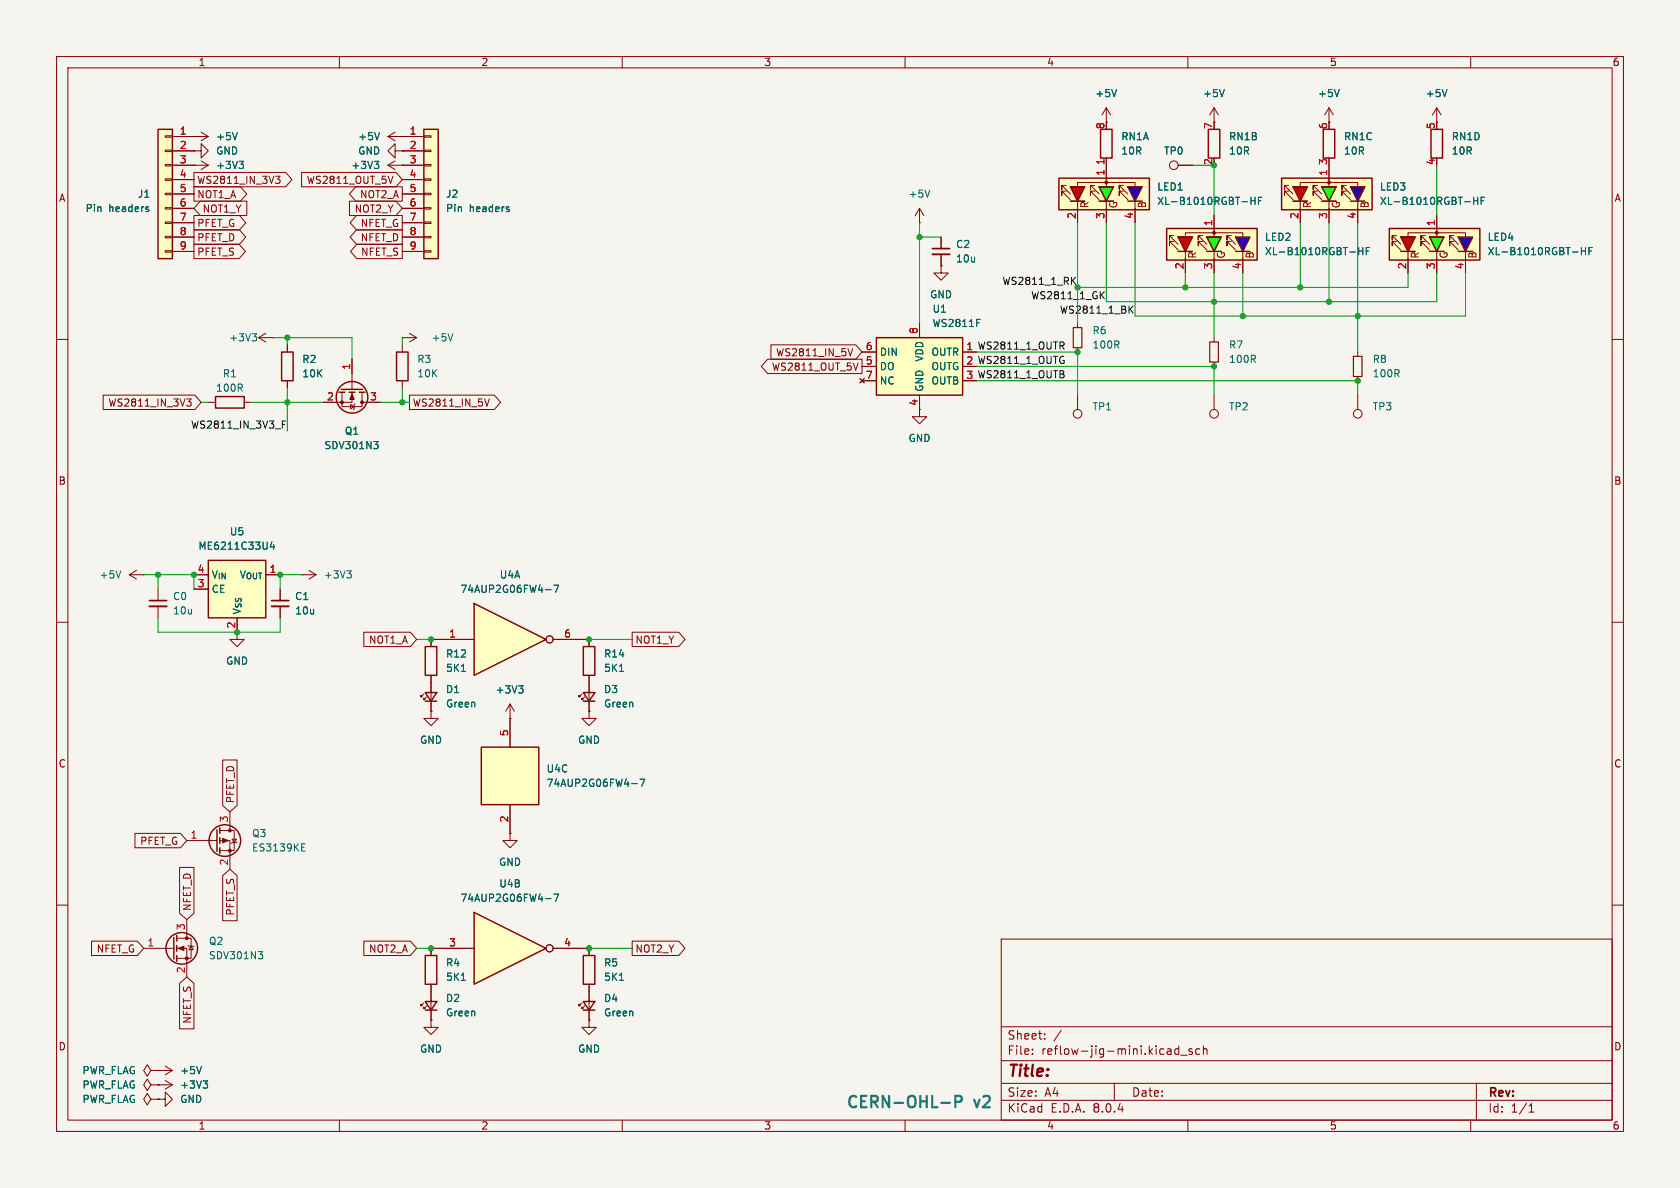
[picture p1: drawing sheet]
<svg xmlns="http://www.w3.org/2000/svg" width="297mm" height="210mm" viewBox="0 0 297 210" stroke-linecap="round" stroke-linejoin="round" font-family="sans-serif">
<path d="M0 0h297v210h-297z" fill="#f5f4ef" stroke="#f5f4ef" stroke-width=".18"/>
<g fill="none" stroke="#840000" stroke-width=".18">
<path d="M10 10h277v190h-277zM12 12h273v186h-273zM60 10v2M110 10v2M160 10v2M210 10v2M260 10v2M10 60h2M285 60h2M10 110h2M285 110h2M10 160h2"/>
<path d="M90.2 147.3v1.3h1.2l-1.2 1.3-1.3-1.3h1.3M90.2 147.3h.1M285 160h2M76.2 167.6v1.3M76.2 174v1.3M177 166h108v32h-108zM60 198v2M110 198v2M160 198v2M177 194.5h108M177 191.5h108M177 187.5h108"/>
<path d="M177 181.5h108M182.5 186.3v.1M182.5 185.5v.1M184.7 183.6v.1M184.7 182.8v.1M187.6 182.1l-1.3 2M197 191.5v3M208.4 184.9v1.5M208.4 185.5l-.4-.1-.3 .3v.4l.1 .2h.6M208.7 186.5h1.2M210 198v2M210.7 185.5l-.3-.1-.2 .2v.2l.5 .2v.3h-.5"/>
<path d="M212.1 185.5l-.4-.1-.3 .3v.4l.1 .2h.6M212.7 185.5l.3-.1 .3 .1 .1 .9M212.7 184.9v1.5M260 198v2M261 191.5v6.5M270.3 196.6h.9M270.3 195.5l.4-.4v1.5"/>
</g>
<path d="M75.2 168.9h2v5.1h-2z" fill="none" stroke="#840000" stroke-width=".25"/>
<path d="M81.6 173.3h.7" fill="none" stroke="#006464" stroke-width=".18"/>
<path d="M83.8 161.3l12.7 6.3-12.7 6.4z" fill="#ffffc2"/>
<path d="M83.8 161.3l12.7 6.3-12.7 6.4z" fill="none" stroke="#840000" stroke-width=".25"/>
<g fill="none" stroke="#840000" stroke-width=".18">
<path d="M76.2 167.6h7.6M97.8 167.6h6.3"/>
<circle cx="97.2" cy="167.6" r=".63"/>
</g>
<path d="M96.5 158.8h.9M97.9 158.1h.9l-.6 1.2" fill="none" stroke="#006464" stroke-width=".18"/>
<path d="M85.1 132.1h10.1v10.1h-10.1z" fill="#ffffc2"/>
<path d="M103.1 114.3h2.1v5.1h-2.1zM85.1 132.1h10.1v10.1h-10.1z" fill="none" stroke="#840000" stroke-width=".25"/>
<path d="M104.1 113v1.3M104.1 119.4v1.3M90.2 127v5.1M90.2 142.2v5.1" fill="none" stroke="#840000" stroke-width=".18"/>
<path d="M109.5 118.7h.7M111.7 138.5h1M113.1 137.7h.9l-.6 1.3" fill="none" stroke="#006464" stroke-width=".18"/>
<path d="M83.8 106.7l12.7 6.3-12.7 6.4z" fill="#ffffc2"/>
<g fill="none" stroke="#840000" stroke-width=".25">
<path d="M38.1 70.1h5.1v2h-5.1zM49.8 62.2h2v5.1h-2zM59.9 69.3h1.1M60.3 68.8h3.8M61.7 69.3h1M63.5 69.3h1M70.1 62.2h2v5.1h-2zM75.2 114.3h2v5.1h-2zM83.8 106.7l12.7 6.3-12.7 6.4zM75.2 122.4h2l-1 1.6zM75.2 124h2M103.1 122.4h2.1l-1.1 1.6z"/>
<path d="M103.1 124h2.1M75.2 177h2l-1 1.6zM75.2 178.6h2"/>
<circle cx="62.2" cy="70.2" r="2.79"/>
</g>
<g fill="none" stroke="#840000" stroke-width=".18">
<path d="M36.8 71.1h1.3M43.2 71.1h1.2M50.8 61v1.2M50.8 67.3v1.3M60.5 69.3v2.6h3.5v-2.6M62 71.5l.6 .4-.6 .4zM62.2 69.3v1.8h-5.1M62.2 63.5v5.3M62.7 71.4l-.1 .1v.8l-.1 .1M64 71.1h3.3M71.1 61v1.2M71.1 67.3v1.3"/>
<path d="M162.6 72.4v1.3h1.2l-1.2 1.2-1.3-1.2h1.3M22.9 101.6l1.2 .8M22.9 101.6h2.5M24.1 100.8l-1.2 .8M25.4 101.6h.1M27.9 104.1v2.1M27.9 107.2v2M76.2 119.4v6.3M83.8 113h-7.6v1.3M97.8 113h6.3M74.9 122.7l-.5 .5v-.3v.3h.3M75.4 123.2l-.5 .5v-.3v.3h.3"/>
<path d="M76.2 125.7v1.3h1.3l-1.3 1.3-1.3-1.3h1.3M76.2 125.7h.1M90.2 127h.1M90.2 124.5l-.8 1.2M90.2 124.5v2.5M90.2 124.5l.7 1.2M102.9 122.7l-.5 .5v-.3v.3h.2M103.4 123.2l-.5 .5v-.3v.3h.2M104.1 125.7v1.3h1.3l-1.3 1.3-1.2-1.3h1.2M104.1 125.7h.1M104.1 120.7v5M74.9 177.3l-.5 .5v-.3v.3h.3"/>
<path d="M75.4 177.8l-.5 .5v-.2v.2h.3M76.2 175.3v5M26.7 191.8l-.7-1-.6 1 .6 1 .7-1h1.2M27.9 194.3h1.3v-1.3l1.3 1.3-1.3 1.3v-1.3M27.9 194.3h.1M27.9 191.8h.1"/>
<circle cx="97.2" cy="113" r=".63"/>
</g>
<path d="M66.1 78h.8l-.5 .5M66.6 78.5l.3 .3v.3l-.3 .2M21.4 100.9l-.5 1.3M81.6 118.7h.7M96.5 104.2h.9M97.9 103.4h.9l-.6 1.3M91.7 121.2h.8l-.5 .5M92.2 121.7l.3 .3v.3l-.3 .2" fill="none" stroke="#006464" stroke-width=".18"/>
<path d="M26.4 107.2h3.1" fill="none" stroke="#840000" stroke-width=".33"/>
<path d="M26.4 106.2h3.1" fill="none" stroke="#840000" stroke-width=".3"/>
<g fill="#840000" stroke="#840000" stroke-width=".18">
<path d="M62.2 69.6l.4 1h-.8z"/>
<circle cx="60.5" cy="71.1" r=".25"/>
<circle cx="64" cy="71.1" r=".25"/>
</g>
<path d="M154.9 59.7h15.3v10.2h-15.3z" fill="#ffffc2"/>
<path d="M154.9 59.7h15.3v10.2h-15.3z" fill="none" stroke="#840000" stroke-width=".25"/>
<g fill="none" stroke="#840000" stroke-width=".18">
<path d="M162.6 57.2v2.5M214.6 59.7v.8M152 66.9l.8 .8M152.4 62.2h2.5M152.4 67.3h2.5M152.4 64.8h2.5M152.8 66.9l-.8 .8M162.6 69.9v2.5M170.2 62.2h2.5M170.2 67.3h2.5M214.6 64v.8M214.6 69.9v2.5"/>
<circle cx="214.6" cy="73.2" r=".76"/>
</g>
<path d="M172.7 56.5h.6" fill="none" stroke="#006464" stroke-width=".18"/>
<path d="M213.9 60.5h1.5v3.5h-1.5z" fill="none" stroke="#840000" stroke-width=".2"/>
<path d="M187.2 31.5h16v5.6h-16z" fill="#ffffc2"/>
<path d="M199.4 33h2.5l-1.2 2.6z" fill="#00f"/>
<path d="M194.3 33h2.5l-1.2 2.6z" fill="#0f0"/>
<path d="M189.2 33h2.6l-1.3 2.6z" fill="#f00"/>
<g fill="none" stroke="#840000" stroke-width=".25">
<path d="M187.2 31.5h16v5.6h-16zM189.2 33h2.6l-1.3 2.6zM189.2 35.6h2.6M194.3 33h2.5l-1.2 2.6zM194.3 35.6h2.5M194.6 22.9h2v5h-2zM199.4 33h2.5l-1.2 2.6zM199.4 35.6h2.5M213.6 22.9h2v5h-2zM38.4 146.7v3.8M38.9 146.3v1M38.9 148.1v1"/>
<path d="M38.9 149.9v1M30.7 165.7v3.8M31.2 165.4v1M31.2 167.1v1M31.2 168.9v1M103.1 168.9h2.1v5.1h-2.1zM103.1 177h2.1l-1.1 1.6zM103.1 178.6h2.1"/>
<circle cx="39.8" cy="148.6" r="2.79"/>
<circle cx="32.1" cy="167.6" r="2.79"/>
</g>
<g fill="none" stroke="#840000" stroke-width=".18">
<path d="M195.6 19.1v2.5M195.6 19.1l-.8 1.2M195.6 19.1l.7 1.2M214.6 19.1l-.7 1.2M214.6 19.1v2.5M214.6 19.1l.8 1.2M234.9 19.1l-.7 1.2M234.9 19.1v2.5M234.9 19.1l.8 1.2M34.3 29.2h.1M34.3 29.2h2.5M35.6 28.4l1.2 .8"/>
<path d="M36.8 29.2l-1.2 .8M162.6 39.4h.1M162.6 36.8l-.8 1.3M162.6 36.8v2.6M162.6 36.8l.7 1.3M188.5 33.8h-.8v.7v-.7l1.5 1.5M188.5 32.8h-.8v.7v-.7l1.5 1.5M189.2 35.6h2.6M189.2 33h2.6zM189.2 33h.1M190.5 33v-.7h10.2v.7M190.5 35.6v3.8"/>
<path d="M193.5 33.8h-.7v.7v-.7l1.5 1.5M193.5 32.8h-.7v.7v-.7l1.5 1.5M194.3 35.6h2.5M194.3 33h2.5zM194.3 33h.1M195.6 27.9v5.1M195.6 35.6v3.8M198.6 33.8h-.7v.7v-.7l1.5 1.5M198.6 32.8h-.7v.7v-.7l1.5 1.5M200.7 35.6v3.8M208.3 29.2h2.5M45.7 59.7h2.6"/>
<path d="M45.7 59.7l1.3 .8M47 58.9l-1.3 .8M48.3 59.7h.1M71.1 59.7h.1M71.1 59.7h2.6M72.4 58.9l1.3 .8M73.7 59.7l-1.3 .8M166.4 47v1.3h1.2l-1.2 1.2-1.3-1.2h1.3M166.4 47h.1M166.4 41.9v2M166.4 45v2M190.5 57.2v.7"/>
<path d="M190.5 61.5v.7M190.5 69.9v2.5M240 62.2v.8M240 66.5v.8M240 69.9v2.5M41.9 111.8v1.2h1.3l-1.3 1.3-1.3-1.3h1.3M33 148.6h5.4M38.9 148.6h1.7v5.1M38.9 146.8h2.5v3.6h-2.5M40.6 143.5v3.3M41 148.3h.8l-.4 .7zM41.9 148.8l-.1 .2h-.8l-.1 .1"/>
<path d="M25.4 167.6h5.3M31.2 167.6h1.8v5.1M31.2 165.9h2.6v3.5h-2.6M33 162.6v3.3M33.3 167.1l.1 .2h.8l.1 .1M33.8 167.3l.4 .6h-.8zM102.9 177.3l-.5 .5v-.3v.3h.2M103.4 177.8l-.5 .5v-.2v.2h.2M104.1 167.6v1.3M104.1 174v6.3M76.2 180.3v1.3h1.3l-1.3 1.3-1.3-1.3h1.3M76.2 180.3h.1"/>
<path d="M104.1 180.3v1.3h1.3l-1.3 1.3-1.2-1.3h1.2M104.1 180.3h.1"/>
<circle cx="207.5" cy="29.2" r=".76"/>
<circle cx="190.5" cy="73.2" r=".76"/>
<circle cx="240" cy="73.2" r=".76"/>
</g>
<g fill="#840000" stroke="#840000" stroke-width=".18">
<path d="M39.4 148.2l1 .4-1 .4z"/>
<path d="M31.5 167.6l1-.3v.7z"/>
<circle cx="195.6" cy="32.3" r=".25"/>
<circle cx="40.6" cy="150.4" r=".25"/>
<circle cx="40.6" cy="146.8" r=".25"/>
<circle cx="33" cy="169.4" r=".25"/>
<circle cx="33" cy="165.9" r=".25"/>
</g>
<g fill="none" stroke="#006464" stroke-width=".18">
<path d="M197.4 15.8l-.4 1.3M216.4 15.8l-.4 1.3M236.8 15.8l-.5 1.3M42.3 28.5h.7l-.4 .5M42.8 29l.2 .2v.3l-.2 .3M164.4 33.6l-.4 1.3M221.2 34.9v1.2M221.2 35.5h.7M221.9 34.9v1.2M222.5 35.5h.4M223.1 34.9h-.6v1.2M44.6 59h.8l-.5 .5"/>
<path d="M45.1 59.5l.3 .2v.3l-.3 .3M80.1 59l-.5 1.3M53.3 149.8h.5M53.3 150.4h.6M53.3 149.2h.6M45.6 168.2h.8l-.4 .5M46.2 168.7l.2 .2v.3l-.2 .3M109.5 173.3h.7"/>
</g>
<path d="M164.8 45h3.1" fill="none" stroke="#840000" stroke-width=".33"/>
<path d="M164.8 43.9h3.1" fill="none" stroke="#840000" stroke-width=".3"/>
<path d="M189.7 57.9h1.6v3.6h-1.6zM239.3 63h1.5v3.5h-1.5z" fill="none" stroke="#840000" stroke-width=".2"/>
<path d="M206.2 40.4h16v5.6h-16z" fill="#ffffc2"/>
<path d="M218.4 41.9h2.6l-1.3 2.6z" fill="#00f"/>
<path d="M213.4 41.9h2.5l-1.3 2.6z" fill="#0f0"/>
<path d="M208.3 41.9h2.5l-1.3 2.6z" fill="#f00"/>
<path d="M206.2 40.4h16v5.6h-16zM208.3 41.9h2.5l-1.3 2.6zM208.3 44.5h2.5M213.4 41.9h2.5l-1.3 2.6zM213.4 44.5h2.5M218.4 41.9h2.6l-1.3 2.6zM218.4 44.5h2.6" fill="none" stroke="#840000" stroke-width=".25"/>
<g fill="none" stroke="#840000" stroke-width=".18">
<path d="M214.6 38.1v3.8M207.5 42.7h-.7v.7v-.7l1.5 1.5M207.5 41.7h-.7v.7v-.7l1.5 1.5M208.3 44.5h2.5M208.3 41.9h2.5zM208.3 41.9h.1M209.5 41.9v-.8h10.2v.8M209.5 44.5v3.8M212.6 42.7h-.8v.7v-.7l1.6 1.5M212.6 41.7h-.8v.7v-.7l1.6 1.5M213.4 44.5h2.5M213.4 41.9h2.5z"/>
<path d="M213.4 41.9h.1M214.6 44.5v3.8M217.7 42.7h-.8v.7v-.7l1.5 1.5M217.7 41.7h-.8v.7v-.7l1.5 1.5M219.7 44.5v3.8"/>
</g>
<circle cx="214.6" cy="41.1" r=".25" fill="#840000" stroke="#840000" stroke-width=".18"/>
<path d="M240.2 43.8v1.2M240.2 44.4h.7M240.9 43.8v1.2M241.5 44.4h.5M242.1 43.8h-.6v1.2" fill="none" stroke="#006464" stroke-width=".18"/>
<path d="M27.9 22.9h2.6v22.8h-2.6z" fill="#ffffc2"/>
<g fill="none" stroke="#840000" stroke-width=".18">
<path d="M29.2 39.2h1.3v.3h-1.3zM29.2 36.7h1.3v.3h-1.3zM29.2 34.2h1.3v.2h-1.3zM29.2 31.6h1.3v.3h-1.3zM29.2 29.1h1.3v.2h-1.3zM29.2 26.5h1.3v.3h-1.3zM29.2 24h1.3v.3h-1.3zM30.5 24.1h6.3M30.5 26.7h3.8M30.5 29.2h3.8M30.5 31.8h3.8M30.5 34.3h3.8"/>
<path d="M30.5 36.8h3.8M30.5 39.4h3.8M34.3 26.7h1.3v-1.3l1.2 1.3-1.2 1.2v-1.2M34.3 26.7h.1M34.3 24.1h.1M35.6 23.4l1.2 .7M36.8 24.1l-1.2 .8M29.2 44.3h1.3v.3h-1.3zM29.2 41.8h1.3v.2h-1.3zM30.5 41.9h3.8M30.5 44.5h3.8"/>
</g>
<path d="M27.9 22.9h2.6v22.8h-2.6zM253 22.9h2v5h-2z" fill="none" stroke="#840000" stroke-width=".25"/>
<path d="M26.1 37l.2 .2-.2 .2M26.1 36.6h.2M42 23.4l-.5 1.3" fill="none" stroke="#006464" stroke-width=".18"/>
<path d="M36.8 99.1h10.2v10.1h-10.2z" fill="#ffffc2"/>
<path d="M36.8 99.1h10.2v10.1h-10.2z" fill="none" stroke="#840000" stroke-width=".25"/>
<g fill="none" stroke="#840000" stroke-width=".18">
<path d="M68.6 24.1l1.2 .8M68.6 24.1h2.5M68.6 29.2l1.2 .8M68.6 29.2h2.5M69.8 26.7v-1.3l-1.2 1.3 1.2 1.2v-1.2h1.3M69.8 23.4l-1.2 .7M69.8 28.4l-1.2 .8M71.1 26.7h.1M71.1 24.1h.1M71.1 29.2h.1M34.3 104.1h2.5M34.3 101.6h2.5"/>
<path d="M41.9 109.2v2.6M49.5 104.1v2.1M49.5 107.2v2M53.3 101.6h.1M53.3 101.6h2.6M54.6 100.8l1.3 .8M55.9 101.6l-1.3 .8"/>
</g>
<path d="M66.2 28.5h.8l-.5 .5M66.7 29l.3 .2v.3l-.3 .3M67.1 23.4l-.4 1.3M48.1 95.8l-.3 .9h.8M48.4 96.3v.8M61.3 100.9h.8l-.4 .5M61.9 101.4l.2 .2v.3l-.2 .3" fill="none" stroke="#006464" stroke-width=".18"/>
<path d="M48 107.2h3.1" fill="none" stroke="#840000" stroke-width=".33"/>
<path d="M48 106.2h3.1" fill="none" stroke="#840000" stroke-width=".3"/>
<path d="M74.9 22.9h2.6v22.8h-2.6z" fill="#ffffc2"/>
<g fill="none" stroke="#840000" stroke-width=".18">
<path d="M254 19.1l-.8 1.2M254 19.1v2.5M254 19.1l.8 1.2M71.1 24.1h3.8M71.1 26.7h3.8M71.1 29.2h3.8M71.1 31.8h3.8M71.1 34.3h3.8M71.1 36.8h3.8M71.1 39.4h3.8M74.9 39.2h1.3v.3h-1.3zM74.9 36.7h1.3v.3h-1.3z"/>
<path d="M74.9 34.2h1.3v.2h-1.3zM74.9 31.6h1.3v.3h-1.3zM74.9 29.1h1.3v.2h-1.3zM74.9 26.5h1.3v.3h-1.3zM74.9 24h1.3v.3h-1.3zM71.1 41.9h3.8M71.1 44.5h3.8M74.9 44.3h1.3v.3h-1.3zM74.9 41.8h1.3v.2h-1.3zM26.7 189.2l-.7-1-.6 1 .6 1 .7-1h1.2M27.9 191.8h.1M27.9 189.2h.1"/>
<path d="M27.9 191.8h2.6M27.9 189.2h2.6M29.2 191l1.3 .8M29.2 188.5l1.3 .7M30.5 191.8l-1.3 .7M30.5 189.2l-1.3 .8"/>
</g>
<path d="M74.9 22.9h2.6v22.8h-2.6zM233.9 22.9h2.1v5h-2.1z" fill="none" stroke="#840000" stroke-width=".25"/>
<path d="M255.8 15.8l-.4 1.3M89.9 37l.1 .2-.1 .2M89.9 36.6h.1M35.6 188.5l-.4 1.3M35.9 191.1h.8l-.4 .5M36.5 191.6l.2 .2v.3l-.2 .2" fill="none" stroke="#006464" stroke-width=".18"/>
<path d="M245.6 40.4h16v5.6h-16z" fill="#ffffc2"/>
<path d="M257.8 41.9h2.5l-1.2 2.6z" fill="#00f"/>
<path d="M252.7 41.9h2.6l-1.3 2.6z" fill="#0f0"/>
<path d="M247.6 41.9h2.6l-1.3 2.6z" fill="#f00"/>
<path d="M245.6 40.4h16v5.6h-16zM247.6 41.9h2.6l-1.3 2.6zM247.6 44.5h2.6M252.7 41.9h2.6l-1.3 2.6zM252.7 44.5h2.6M257.8 41.9h2.5l-1.2 2.6zM257.8 44.5h2.5" fill="none" stroke="#840000" stroke-width=".25"/>
<g fill="none" stroke="#840000" stroke-width=".18">
<path d="M254 38.1v3.8M246.9 42.7h-.8v.7v-.7l1.5 1.5M246.9 41.7h-.8v.7v-.7l1.5 1.5M247.6 44.5h2.6M247.6 41.9h2.6zM247.6 41.9h.1M248.9 41.9v-.8h10.2v.8M248.9 44.5v3.8M252 42.7h-.8v.7v-.7l1.5 1.5M252 41.7h-.8v.7v-.7l1.5 1.5M252.7 44.5h2.6M252.7 41.9h2.6z"/>
<path d="M252.7 41.9h.1M254 44.5v3.8M257 42.7h-.7v.7v-.7l1.5 1.5M257 41.7h-.7v.7v-.7l1.5 1.5M259.1 44.5v3.8M26.7 194.3l-.7-1-.6 1 .6 1 .7-1h1.2M27.9 194.3h.1"/>
</g>
<circle cx="254" cy="41.1" r=".25" fill="#840000" stroke="#840000" stroke-width=".18"/>
<path d="M279.6 43.8v1.2M279.6 44.4h.7M280.3 43.8v1.2M280.9 44.4h.4M281.5 43.8h-.6v1.2" fill="none" stroke="#006464" stroke-width=".18"/>
<path d="M226.6 31.5h16v5.6h-16z" fill="#ffffc2"/>
<path d="M238.8 33h2.5l-1.3 2.6z" fill="#00f"/>
<path d="M233.7 33h2.5l-1.3 2.6z" fill="#0f0"/>
<path d="M228.6 33h2.5l-1.2 2.6z" fill="#f00"/>
<path d="M226.6 31.5h16v5.6h-16zM228.6 33h2.5l-1.2 2.6zM228.6 35.6h2.5M233.7 33h2.5l-1.3 2.6zM233.7 35.6h2.5M238.8 33h2.5l-1.3 2.6zM238.8 35.6h2.5" fill="none" stroke="#840000" stroke-width=".25"/>
<g fill="none" stroke="#840000" stroke-width=".18">
<path d="M30.5 29.2h3.8M30.5 24.1h3.8M30.5 26.7h3.8M30.5 31.8h3.8M30.5 34.3h3.8M30.5 36.8h3.8M30.5 39.4h3.8M34.3 38.1h8l1.1 1.3-1.1 1.2h-8zM34.3 33h8.2l1.1 1.3-1.1 1.3h-8.2zM34.3 30.5h16.2l1.1 1.3-1.1 1.2h-16.2zM34.3 26.7h.1M34.3 24.1h.1"/>
<path d="M34.3 29.2h.1M35.4 35.6h8.2v2.5h-8.2l-1.1-1.3zM48.7 31.2h.8l-.4 .4 .3 .2 .1 .4-.2 .2h-.4M53.3 30.5h16.7l1.1 1.3-1.1 1.2h-16.7zM61.8 35.6h8.2l1.1 1.2-1.1 1.3h-8.2zM62.9 33h8.2v2.6h-8.2l-1.1-1.3zM63 38.1h8.1v2.5h-8.1l-1.1-1.2zM69.5 31.2l-.5 1.2M71.1 26.7h.1M71.1 24.1h.1M71.1 29.2h.1M71.1 29.2h3.8"/>
<path d="M71.1 24.1h3.8M71.1 26.7h3.8M71.1 31.8h3.8M71.1 34.3h3.8M71.1 36.8h3.8M71.1 39.4h3.8M190.5 36.8v2.6M195.6 27.9v3.9M195.6 36.8v2.6M200.7 36.8v2.6M208.3 29.2h2.5M214.6 38.1v2.5"/>
<path d="M227.8 33.8h-.7v.7v-.7l1.5 1.5M227.8 32.8h-.7v.7v-.7l1.5 1.5M228.6 35.6h2.5M228.6 33h2.5zM228.6 33h.1M229.9 33v-.7h10.1v.7M229.9 35.6v3.8M232.9 33.8h-.7v.7v-.7l1.5 1.5M232.9 32.8h-.7v.7v-.7l1.5 1.5M233.7 35.6h2.5M233.7 33h2.5zM233.7 33h.1"/>
<path d="M234.9 29.2v3.8M234.9 35.6v3.8M238 33.8h-.8v.7v-.7l1.6 1.5M238 32.8h-.8v.7v-.7l1.6 1.5M240 35.6v3.8M254 38.1v2.5M30.5 41.9h3.8M30.5 44.5h3.8M34.3 43.2h8l1.1 1.3-1.1 1.2h-8zM34.3 40.6h8l1.1 1.3-1.1 1.3h-8zM63 40.6h8.1v2.6h-8.1l-1.1-1.3zM63.1 43.2h8v2.5h-8l-1.1-1.2z"/>
<path d="M71.1 41.9h3.8M71.1 44.5h3.8M162.6 57.2v2.5M166.4 47h.1M166.4 41.9v2M166.4 45v2M209.5 45.7v2.6M214.6 45.7v2.6M219.7 45.7v2.6M248.9 45.7v2.6M254 45.7v2.6M259.1 45.7v2.6"/>
<path d="M18.2 69.8h16.2l1.2 1.3-1.2 1.3h-16.2zM33 70.5h.8l-.4 .5 .3 .1 .1 .4-.3 .3h-.3M50.8 61v1.2M50.8 67.3v1.3M57.1 71.1h2.6M62.2 63.5v2.5M64.8 71.1h2.5M72.4 69.8h15l1.1 1.3-1.1 1.3h-15zM86.5 70.5l-.4 1.3M135.7 63.5h16.7v2.5h-16.7l-1.1-1.2zM136.3 61h15l1.1 1.2-1.1 1.3h-15zM150.8 61.6l-.5 1.3"/>
<path d="M151.7 64.2l-.4 1.2M152 66.9l.8 .8M152.4 62.2h2.5M152.4 67.3h2.5M152.4 64.8h2.5M152.8 66.9l-.8 .8M162.6 69.9v2.5M170.2 62.2h2.5M170.2 67.3h2.5M34.3 104.1h2.5M34.3 101.6h2.5M41.9 109.2v2.6"/>
<path d="M49.5 104.1v2.1M49.5 107.2v2M64.3 111.8h8.2l1.2 1.2-1.2 1.3h-8.2zM76.2 119.4v3M83.8 113h-7.6v1.3M97.8 113h6.3v1.3M104.1 119.4v3M111.8 111.8h8.2l1.1 1.2-1.1 1.3h-8.2zM39.4 134.4h2.5v8l-1.3 1.1-1.2-1.1zM76.2 125.7h.1M76.2 124v1.7M90.2 127h.1"/>
<path d="M90.2 127v5.1M104.1 125.7h.1M104.1 124v1.7M23.9 147.3h8l1.1 1.3-1.1 1.3h-8zM31.7 153.3h2.6v8.1l-1.3 1.2-1.3-1.2zM39.4 154.8l1.2-1.1 1.3 1.1v8h-2.5zM90.2 147.3h.1M90.2 142.2v5.1M16.2 166.4h8.1l1.1 1.2-1.1 1.3h-8.1zM31.7 173.8l1.3-1.1 1.3 1.1v8.1h-2.6zM64.3 166.4h8.2l1.2 1.2-1.2 1.3h-8.2zM76.2 174v3"/>
<path d="M76.2 178.6v1.7M83.8 167.6h-7.6v1.3M97.8 167.6h6.3v1.3M104.1 174v3M104.1 178.6v1.7M111.8 166.4h8.2l1.1 1.2-1.1 1.3h-8.2zM27.9 194.3h.1M27.9 191.8h.1M27.9 189.2h.1M76.2 180.3h.1M104.1 180.3h.1"/>
<circle cx="97.2" cy="113" r=".63"/>
<circle cx="97.2" cy="167.6" r=".63"/>
</g>
<circle cx="234.9" cy="32.3" r=".25" fill="#840000" stroke="#840000" stroke-width=".18"/>
<g fill="none" stroke="#006464" stroke-width=".18">
<path d="M197.4 15.8l-.4 1.3M216.4 15.8l-.4 1.3M236.8 15.8l-.5 1.3M255.8 15.8l-.4 1.3M26.1 37l.2 .2-.2 .2M26.1 36.6h.2M42 23.4l-.5 1.3M42.3 28.5h.7l-.4 .5M42.8 29l.2 .2v.3l-.2 .3M66.2 28.5h.8l-.5 .5M66.7 29l.3 .2v.3l-.3 .3M67.1 23.4l-.4 1.3"/>
<path d="M89.9 37l.1 .2-.1 .2M89.9 36.6h.1M221.2 35.5h.7M221.2 34.9v1.2M221.9 34.9v1.2M222.5 35.5h.4M223.1 34.9h-.6v1.2M260.5 34.9v1.2M260.5 35.5h.7M261.2 34.9v1.2M261.9 35.5h.4M262.5 34.9h-.6v1.2"/>
<path d="M172.7 56.5h.6M240.2 43.8v1.2M240.2 44.4h.7M240.9 43.8v1.2M241.5 44.4h.5M242.1 43.8h-.6v1.2M279.6 44.4h.7M279.6 43.8v1.2M280.3 43.8v1.2M280.9 44.4h.4M281.5 43.8h-.6v1.2M66.1 78h.8l-.5 .5"/>
<path d="M66.6 78.5l.3 .3v.3l-.3 .2M48.1 95.8l-.3 .9h.8M48.4 96.3v.8M81.6 118.7h.7M96.5 104.2h.9M97.9 103.4h.9l-.6 1.3M109.5 118.7h.7M91.7 121.2h.8l-.5 .5M92.2 121.7l.3 .3v.3l-.3 .2M111.7 138.5h1M113.1 137.7h.9l-.6 1.3M96.5 158.8h.9"/>
<path d="M97.9 158.1h.9l-.6 1.2M81.6 173.3h.7M109.5 173.3h.7M35.6 188.5l-.4 1.3M35.9 191.1h.8l-.4 .5M36.5 191.6l.2 .2v.3l-.2 .2"/>
</g>
<g fill="none" stroke="#0f0f0f" stroke-width=".18">
<path d="M189.6 49.6l.6 .7M190.2 49l-.8 .7M194.7 52.1l.5 .7M195.2 51.6l-.7 .7M199.8 54.6l.5 .8M200.3 54.1l-.7 .7M49.9 75h.4M49.9 74.4h.6M187.7 61.1l.4 .6M187.8 65.5l.3 .3-.3 .3 .3 .3v.3l-.2 .1M187.9 63.7h.2v.4l-.2 .2M187.9 63h.2"/>
<path d="M188 60.5l.1 .2-.1 .4"/>
</g>
<path d="M166.4 195h1.5M168.9 194.8h.8a.54 .54 0 0 0 .4-.5 .54 .54 0 0 0-.4-.6h-.8v2" fill="none" stroke="#0099b0" stroke-width=".4"/>
<g fill="none" stroke="#009600" stroke-width=".18">
<path d="M162.6 39.4v17.8M190.5 39.4v17.8M195.6 39.4v13.9h58.4v-5M200.7 39.4v16.5h58.4v-7.6M210.8 29.2h3.8v8.9M229.9 39.4v11.4M234.9 39.4v13.9M240 39.4v22.8M254 29.2v8.9M48.3 59.7h13.9v3.8M50.8 59.7v1.3M71.1 59.7v1.3"/>
<path d="M162.6 41.9h3.8M209.5 48.3v2.5M214.6 48.3v11.4M219.7 48.3v7.6M248.9 48.3v2.5h-58.4M35.6 71.1h1.2M44.4 71.1h12.7M50.8 68.6v7.6M67.3 71.1h5.1M71.1 68.6v2.5M172.7 64.8h41.9v5.1M172.7 67.3h67.3v2.6"/>
<path d="M172.7 62.2h17.8v7.7M25.4 101.6h8.9v2.5M27.9 109.2v2.6h21.6v-2.6M27.9 101.6v2.5M53.3 101.6h-3.8v2.5M73.7 113h2.5M104.1 113h7.7M73.7 167.6h2.5M104.1 167.6h7.7"/>
</g>
<g fill="#009600" stroke="#009600" stroke-width=".18">
<circle cx="49.5" cy="101.6" r=".46"/>
<circle cx="41.9" cy="111.8" r=".46"/>
<circle cx="27.9" cy="101.6" r=".46"/>
<circle cx="34.3" cy="101.6" r=".46"/>
<circle cx="50.8" cy="71.1" r=".46"/>
<circle cx="219.7" cy="55.9" r=".46"/>
<circle cx="240" cy="55.9" r=".46"/>
<circle cx="240" cy="67.3" r=".46"/>
<circle cx="214.6" cy="64.8" r=".46"/>
<circle cx="234.9" cy="53.3" r=".46"/>
<circle cx="229.9" cy="50.8" r=".46"/>
<circle cx="104.1" cy="113" r=".46"/>
<circle cx="71.1" cy="71.1" r=".46"/>
<circle cx="76.2" cy="113" r=".46"/>
<circle cx="162.6" cy="41.9" r=".46"/>
<circle cx="214.6" cy="29.2" r=".46"/>
<circle cx="214.6" cy="53.3" r=".46"/>
<circle cx="209.5" cy="50.8" r=".46"/>
<circle cx="190.5" cy="50.8" r=".46"/>
<circle cx="190.5" cy="62.2" r=".46"/>
<circle cx="76.2" cy="167.6" r=".46"/>
<circle cx="104.1" cy="167.6" r=".46"/>
<circle cx="50.8" cy="59.7" r=".46"/>
</g>
<text font-size="2.8" fill="#840000" x="178" y="190.9">Title:</text>
<g font-size="2.8" fill="#0099b0">
<text x="149.4" y="196.4">CERN-OHL-P</text>
<text x="172.3" y="196.4">v2</text>
</g>
<g font-size="2.1" fill="#840000">
<text x="178" y="184">Sheet:</text>
<text x="178" y="186.7">File:</text>
<text x="184.1" y="186.7">reflow-jig-mini.kicad_sch</text>
<text x="178" y="196.9">KiCad</text>
<text x="178" y="194.1">Size:</text>
<text x="184.7" y="194.1">A4</text>
<text x="185.7" y="196.9">E.D.A.</text>
<text x="193.3" y="196.9">8.0.4</text>
<text x="200" y="194.1">Date:</text>
<text x="263" y="194.3">Rev:</text>
<text x="263" y="196.9">Id:</text>
<text x="267.1" y="196.9">1/1</text>
</g>
<g font-size="1.8" fill="#840000">
<text x="35" y="11.9">1</text>
<text x="85" y="11.9">2</text>
<text x="135" y="11.9">3</text>
<text x="185" y="11.9">4</text>
<text x="235" y="11.9">5</text>
<text x="285" y="11.9">6</text>
<text x="195.3" y="22.9" transform="rotate(-90 195.3 22.9)">8</text>
<text x="214.4" y="22.9" transform="rotate(-90 214.4 22.9)">7</text>
<text x="234.7" y="22.9" transform="rotate(-90 234.7 22.9)">6</text>
<text x="10.3" y="35.9">A</text>
<text x="34.8" y="35.2">NOT1_A</text>
<text x="34.8" y="32.7">WS2811_IN_3V3</text>
<text x="54.1" y="32.7">WS2811_OUT_5V</text>
<text x="63.5" y="35.2">NOT2_A</text>
<text x="285.3" y="35.9">A</text>
<text x="34.8" y="40.3">PFET_G</text>
<text x="35.7" y="37.8">NOT1_Y</text>
<text x="62.6" y="37.8">NOT2_Y</text>
<text x="63.7" y="40.3">NFET_G</text>
<text x="192.6" y="36.9" transform="rotate(-90 192.6 36.9)">R</text>
<text x="197.7" y="36.9" transform="rotate(-90 197.7 36.9)">G</text>
<text x="202.8" y="36.9" transform="rotate(-90 202.8 36.9)">B</text>
<text x="232" y="36.9" transform="rotate(-90 232 36.9)">R</text>
<text x="237.1" y="36.9" transform="rotate(-90 237.1 36.9)">G</text>
<text x="242.2" y="36.9" transform="rotate(-90 242.2 36.9)">B</text>
<text x="34.8" y="45.4">PFET_S</text>
<text x="34.8" y="42.9">PFET_D</text>
<text x="63.7" y="42.9">NFET_D</text>
<text x="63.7" y="45.4">NFET_S</text>
<text x="211.7" y="45.8" transform="rotate(-90 211.7 45.8)">R</text>
<text x="216.8" y="45.8" transform="rotate(-90 216.8 45.8)">G</text>
<text x="221.9" y="45.8" transform="rotate(-90 221.9 45.8)">B</text>
<text x="251.1" y="45.8" transform="rotate(-90 251.1 45.8)">R</text>
<text x="256.1" y="45.8" transform="rotate(-90 256.1 45.8)">G</text>
<text x="261.2" y="45.8" transform="rotate(-90 261.2 45.8)">B</text>
<text x="136.4" y="65.7">WS2811_OUT_5V</text>
<text x="137.1" y="63.2">WS2811_IN_5V</text>
<text x="170.7" y="64.5">2 WS2811_1_OUTG</text>
<text x="19.1" y="72.1">WS2811_IN_3V3</text>
<text x="72.9" y="72.1">WS2811_IN_5V</text>
<text x="10.3" y="85.9">B</text>
<text x="285.3" y="85.9">B</text>
<text x="41.7" y="111.2" transform="rotate(-90 41.7 111.2)">2</text>
<text x="65.1" y="114">NOT1_A</text>
<text x="112.2" y="114">NOT1_Y</text>
<text x="10.3" y="135.9">C</text>
<text x="285.3" y="135.9">C</text>
<text x="41.6" y="142.1" transform="rotate(-90 41.6 142.1)">PFET_D</text>
<text x="24.7" y="149.5">PFET_G</text>
<text x="34" y="161.1" transform="rotate(-90 34 161.1)">NFET_D</text>
<text x="41.6" y="162" transform="rotate(-90 41.6 162)">PFET_S</text>
<text x="17" y="168.6">NFET_G</text>
<text x="65.1" y="168.6">NOT2_A</text>
<text x="112.2" y="168.6">NOT2_Y</text>
<text x="10.3" y="185.9">D</text>
<text x="34" y="181.1" transform="rotate(-90 34 181.1)">NFET_S</text>
<text x="285.3" y="185.9">D</text>
<text x="35" y="199.9">1</text>
<text x="85" y="199.9">2</text>
<text x="135" y="199.9">3</text>
<text x="185" y="199.9">4</text>
<text x="235" y="199.9">5</text>
<text x="285" y="199.9">6</text>
</g>
<g font-size="1.8" fill="#006464">
<text x="193.5" y="17.4">+5V</text>
<text x="212.6" y="17.4">+5V</text>
<text x="232.9" y="17.4">+5V</text>
<text x="252" y="17.4">+5V</text>
<text x="38.1" y="27.5">GND</text>
<text x="38.1" y="25">+5V</text>
<text x="63.2" y="27.5">GND</text>
<text x="63.2" y="25">+5V</text>
<text x="198.1" y="25">RN1A</text>
<text x="198.1" y="27.5">10R</text>
<text x="205.7" y="27.5">TP0</text>
<text x="217.2" y="25">RN1B</text>
<text x="217.2" y="27.5">10R</text>
<text x="237.5" y="25">RN1C</text>
<text x="237.5" y="27.5">10R</text>
<text x="256.6" y="25">RN1D</text>
<text x="256.6" y="27.5">10R</text>
<text x="24.3" y="35.2">J1</text>
<text x="38.1" y="30.1">+3V3</text>
<text x="62" y="30.1">+3V3</text>
<text x="78.7" y="35.2">J2</text>
<text x="160.5" y="35.2">+5V</text>
<text x="204.5" y="33.9">LED1</text>
<text x="243.8" y="33.9">LED3</text>
<text x="15" y="37.7">Pin</text>
<text x="19.2" y="37.7">headers</text>
<text x="78.7" y="37.7">Pin</text>
<text x="82.9" y="37.7">headers</text>
<text x="204.5" y="36.4">XL-B1010RGBT-HF</text>
<text x="243.8" y="36.4">XL-B1010RGBT-HF</text>
<text x="168.9" y="44">C2</text>
<text x="168.9" y="46.6">10u</text>
<text x="223.5" y="45.3">XL-B1010RGBT-HF</text>
<text x="223.5" y="42.8">LED2</text>
<text x="262.9" y="42.8">LED4</text>
<text x="262.9" y="45.3">XL-B1010RGBT-HF</text>
<text x="164.3" y="52.9">GND</text>
<text x="164.8" y="55.5">U1</text>
<text x="164.8" y="58">WS2811F</text>
<text x="193" y="59.3">R6</text>
<text x="40.4" y="60.6">+3V3</text>
<text x="53.3" y="64.4">R2</text>
<text x="73.7" y="64.4">R3</text>
<text x="76.2" y="60.6">+5V</text>
<text x="155.4" y="65.6">DO</text>
<text x="155.4" y="63.1">DIN</text>
<text x="163.4" y="64" transform="rotate(-90 163.4 64)">VDD</text>
<text x="164.6" y="63.1">OUTR</text>
<text x="164.6" y="65.6">OUTG</text>
<text x="193" y="61.8">100R</text>
<text x="217.2" y="61.8">R7</text>
<text x="217.2" y="64.4">100R</text>
<text x="242.6" y="64.4">R8</text>
<text x="38.1" y="69.4">100R</text>
<text x="39.3" y="66.9">R1</text>
<text x="53.3" y="66.9">10K</text>
<text x="73.7" y="66.9">10K</text>
<text x="155.4" y="68.2">NC</text>
<text x="163.4" y="69.3" transform="rotate(-90 163.4 69.3)">GND</text>
<text x="164.6" y="68.2">OUTB</text>
<text x="242.6" y="66.9">100R</text>
<text x="60.9" y="77.1">Q1</text>
<text x="193" y="72.7">TP1</text>
<text x="217.2" y="72.7">TP2</text>
<text x="242.6" y="72.7">TP3</text>
<text x="57.3" y="79.6">SDV301N3</text>
<text x="160.5" y="78.3">GND</text>
<text x="40.5" y="94.8">U5</text>
<text x="35" y="97.4">ME6211C33U4</text>
<text x="17.5" y="102.5">+5V</text>
<text x="30.5" y="106.3">C0</text>
<text x="37.3" y="105">CE</text>
<text x="37.3" y="102.5">V_{IN}V_{OUT}</text>
<text x="52.1" y="106.3">C1</text>
<text x="57.2" y="102.5">+3V3</text>
<text x="81.3" y="105">74AUP2G06FW4-7</text>
<text x="88.3" y="102.5">U4A</text>
<text x="30.5" y="108.8">10u</text>
<text x="42.8" y="108.7" transform="rotate(-90 42.8 108.7)">V_{SS}</text>
<text x="52.1" y="108.8">10u</text>
<text x="39.9" y="117.7">GND</text>
<text x="78.7" y="116.4">R12</text>
<text x="78.7" y="119">5K1</text>
<text x="106.7" y="116.4">R14</text>
<text x="106.7" y="119">5K1</text>
<text x="78.7" y="122.7">D1</text>
<text x="78.7" y="125.3">Green</text>
<text x="87.5" y="122.8">+3V3</text>
<text x="106.7" y="122.7">D3</text>
<text x="106.7" y="125.3">Green</text>
<text x="74.2" y="131.7">GND</text>
<text x="102.1" y="131.7">GND</text>
<text x="96.5" y="136.8">U4C</text>
<text x="96.5" y="139.3">74AUP2G06FW4-7</text>
<text x="44.5" y="148.2">Q3</text>
<text x="44.5" y="150.7">ES3139KE</text>
<text x="88.1" y="153.3">GND</text>
<text x="81.3" y="159.6">74AUP2G06FW4-7</text>
<text x="88.2" y="157.1">U4B</text>
<text x="36.8" y="167.2">Q2</text>
<text x="36.8" y="169.8">SDV301N3</text>
<text x="78.7" y="171">R4</text>
<text x="78.7" y="173.6">5K1</text>
<text x="106.7" y="171">R5</text>
<text x="106.7" y="173.6">5K1</text>
<text x="78.7" y="177.3">D2</text>
<text x="78.7" y="179.9">Green</text>
<text x="106.7" y="177.3">D4</text>
<text x="106.7" y="179.9">Green</text>
<text x="14.5" y="190.1">PWR_FLAG</text>
<text x="31.8" y="190.1">+5V</text>
<text x="74.2" y="186.3">GND</text>
<text x="102.1" y="186.3">GND</text>
<text x="14.5" y="192.6">PWR_FLAG</text>
<text x="14.5" y="195.2">PWR_FLAG</text>
<text x="31.8" y="195.2">GND</text>
<text x="31.8" y="192.6">+3V3</text>
</g>
<g font-size="1.8" fill="#a90000">
<text x="31.7" y="23.9">1</text>
<text x="72.3" y="23.9">1</text>
<text x="253.7" y="22.9" transform="rotate(-90 253.7 22.9)">5</text>
<text x="31.7" y="26.4">2</text>
<text x="31.7" y="29">3</text>
<text x="72.3" y="26.4">2</text>
<text x="72.3" y="29">3</text>
<text x="195.3" y="29.3" transform="rotate(-90 195.3 29.3)">1</text>
<text x="214.4" y="29.3" transform="rotate(-90 214.4 29.3)">2</text>
<text x="234.7" y="29.3" transform="rotate(-90 234.7 29.3)">3</text>
<text x="253.7" y="29.3" transform="rotate(-90 253.7 29.3)">4</text>
<text x="31.7" y="31.5">4</text>
<text x="31.7" y="34">5</text>
<text x="72.3" y="31.5">4</text>
<text x="72.3" y="34">5</text>
<text x="195.3" y="31.2" transform="rotate(-90 195.3 31.2)">1</text>
<text x="234.7" y="31.2" transform="rotate(-90 234.7 31.2)">1</text>
<text x="31.7" y="36.6">6</text>
<text x="31.7" y="39.1">7</text>
<text x="31.7" y="41.7">8</text>
<text x="72.3" y="36.6">6</text>
<text x="72.3" y="39.1">7</text>
<text x="72.3" y="41.7">8</text>
<text x="190.2" y="38.8" transform="rotate(-90 190.2 38.8)">2</text>
<text x="195.3" y="38.8" transform="rotate(-90 195.3 38.8)">3</text>
<text x="200.4" y="38.8" transform="rotate(-90 200.4 38.8)">4</text>
<text x="214.4" y="40.1" transform="rotate(-90 214.4 40.1)">1</text>
<text x="229.6" y="38.8" transform="rotate(-90 229.6 38.8)">2</text>
<text x="234.7" y="38.8" transform="rotate(-90 234.7 38.8)">3</text>
<text x="239.8" y="38.8" transform="rotate(-90 239.8 38.8)">4</text>
<text x="253.7" y="40.1" transform="rotate(-90 253.7 40.1)">1</text>
<text x="31.7" y="44.2">9</text>
<text x="72.3" y="44.2">9</text>
<text x="209.3" y="47.7" transform="rotate(-90 209.3 47.7)">2</text>
<text x="214.4" y="47.7" transform="rotate(-90 214.4 47.7)">3</text>
<text x="219.5" y="47.7" transform="rotate(-90 219.5 47.7)">4</text>
<text x="248.7" y="47.7" transform="rotate(-90 248.7 47.7)">2</text>
<text x="253.7" y="47.7" transform="rotate(-90 253.7 47.7)">3</text>
<text x="258.8" y="47.7" transform="rotate(-90 258.8 47.7)">4</text>
<text x="162.3" y="59.1" transform="rotate(-90 162.3 59.1)">8</text>
<text x="62" y="65.5" transform="rotate(-90 62 65.5)">1</text>
<text x="153" y="64.5">5</text>
<text x="153" y="62">6</text>
<text x="170.7" y="62">1</text>
<text x="170.7" y="64.5">2</text>
<text x="57.7" y="70.9">2</text>
<text x="65.3" y="70.9">3</text>
<text x="153" y="67.1">7</text>
<text x="162.3" y="71.8" transform="rotate(-90 162.3 71.8)">4</text>
<text x="170.7" y="67.1">3</text>
<text x="34.9" y="101.3">4</text>
<text x="47.6" y="101.3">1</text>
<text x="34.9" y="103.9">3</text>
<text x="79.3" y="112.8">1</text>
<text x="99.6" y="112.8">6</text>
<text x="89.9" y="130.2" transform="rotate(-90 89.9 130.2)">5</text>
<text x="33.6" y="148.3">1</text>
<text x="40.4" y="145.5" transform="rotate(-90 40.4 145.5)">3</text>
<text x="89.9" y="145.5" transform="rotate(-90 89.9 145.5)">2</text>
<text x="40.4" y="153.1" transform="rotate(-90 40.4 153.1)">2</text>
<text x="26" y="167.4">1</text>
<text x="32.8" y="164.5" transform="rotate(-90 32.8 164.5)">3</text>
<text x="79.3" y="167.4">3</text>
<text x="99.6" y="167.4">4</text>
<text x="32.8" y="172.2" transform="rotate(-90 32.8 172.2)">2</text>
</g>
<g font-size="1.8" fill="#0f0f0f">
<text x="177.1" y="50.5">WS2811_1_RK</text>
<text x="182.2" y="53">WS2811_1_GK</text>
<text x="187.3" y="55.5">WS2811_1_BK</text>
<text x="170.7" y="62">1 WS2811_1_OUTR</text>
<text x="170.7" y="67.1">3 WS2811_1_OUTB</text>
<text x="33.7" y="75.9">WS2811_IN_3V3_F</text>
</g>
</svg>
